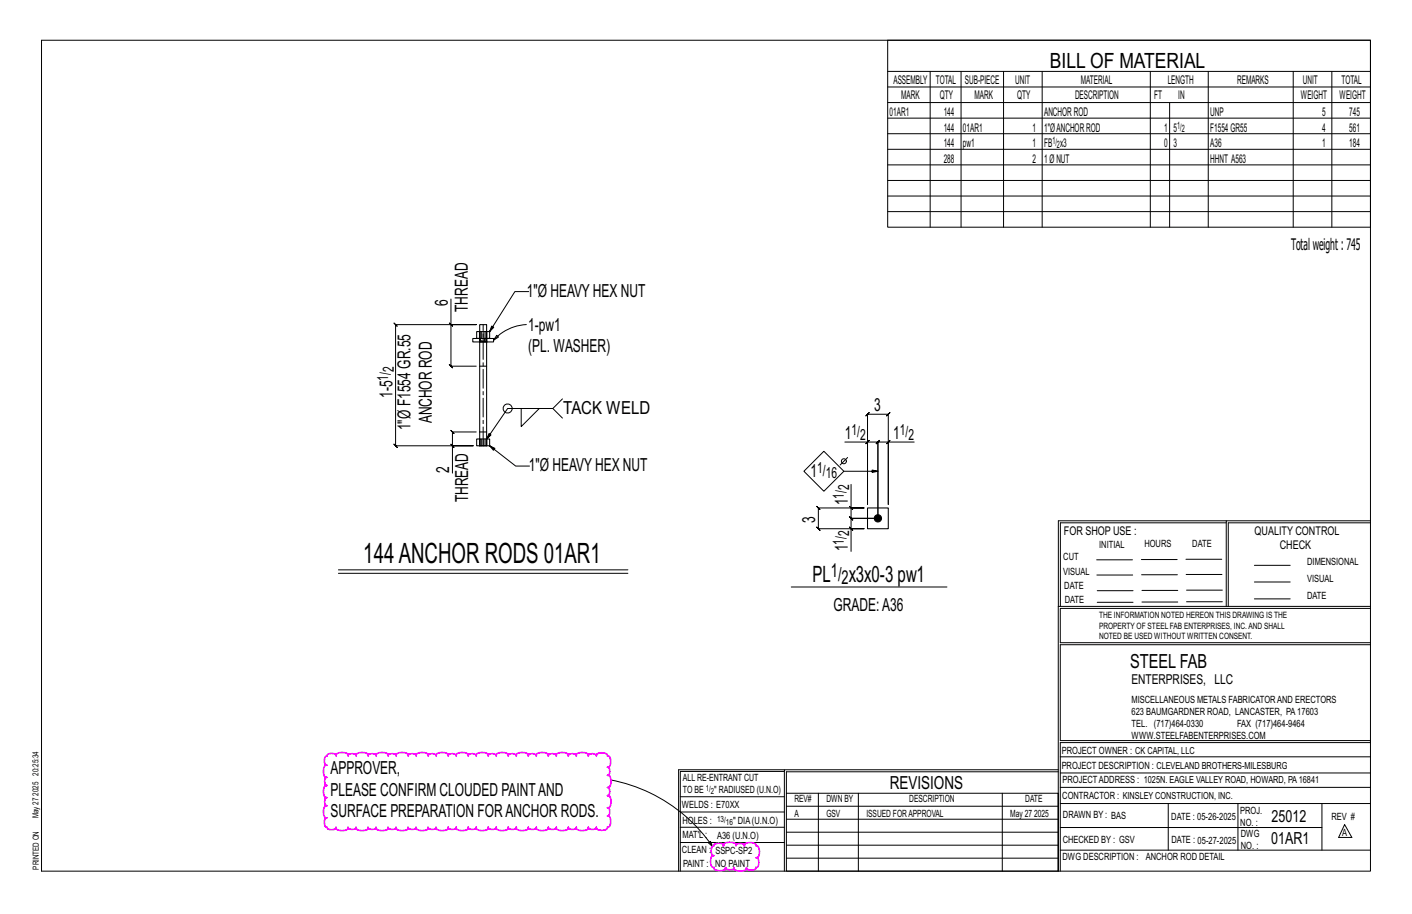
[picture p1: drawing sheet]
<svg xmlns="http://www.w3.org/2000/svg" width="432mm" height="279mm" viewBox="0 0 432 279" stroke-linecap="round" stroke-linejoin="round" font-family="sans-serif">
<g fill="none" stroke="#000" stroke-width=".31">
<path d="M12.7 12.3h406.4v254h-406.4zM271.5 12.3h147.6v57.2h-147.6zM271.5 21.8h147.6M271.5 26.6h147.6M271.5 31.4h147.6M271.5 36.1h147.6M284.5 21.8v47.7M293.9 21.8v47.7M306.9 21.8v47.7M318.7 21.8v47.7M351.8 21.8v47.7M357.7 31.4v38.1"/>
<path d="M369.5 21.8v47.7M395.5 21.8v47.7M407.3 21.8v47.7M271.5 40.9h147.6M271.5 45.6h147.6M271.5 50.4h147.6M271.5 55.2h147.6M271.5 59.9h147.6M271.5 64.7h147.6M137.4 98.7l1 1zM137.9 91.4v7.8h7.7h-24.6l-.5-.5 1 1-.5-.5v37.1l-.5-.5 1 1-.5-.5h23.7h-6.3v8.3M137.9 99.2v12.7l-.5-.5 1 1-.5-.5h7.7"/>
<path d="M161 99.2a14.5 14.5 0 0 0-10.1 4.8M161.7 89.1h-4.2l-7.8 12.3 .7-1.7 .6 .4-1.3 1.3M151.9 102.5l.5 .5-1.5 1zM137.9 135.8l1 1zM145.6 132h-7.2l-.5-.5 1 1-.5-.5v4.3M149.7 136.3l1.2 1.3 .5-.5-1.7-.8 8 6.2h4.2M159.4 124.9v5.5l5.5-5.5M169.1 124.9l2.9 2.9M172 121.9l-2.9 3h-13.9l-6.3 9.3 .6-1.7 .7 .5-1.3 1.2M258.4 135.1h6.9v19.1v-27.6l-.5 .5 1-1-.5 .5h6.3l-.5 .5 1-1-.5 .5v27.6v-19.1h8M259.2 139.9l-2.3 2.2M264.8 135.6l1-1z"/>
<path d="M265.3 135.1h3.2l-.5 .5 1-1-.5 .5v23.4M271.1 135.6l1-1zM271.6 135.1h-3.1l.5-.5-1 1 .5-.5v23.4M245.8 144.1l6.1-6.2 6.2 6.2-6.2 6.1zM258.1 144.1h10.4l-1.8 .3v-.7l1.8 .4M259.8 154.8l1 1zM260.3 148.1v7.2h3.9h-13.9l-.5-.5 1 1-.5-.5v6.3l-.5-.5 1 1-.5-.5h13.9h-3.9v7M260.3 155.3v3.2l-.5-.5 1 1-.5-.5h8.2M268.5 158.5h-8.2l-.5-.5 1 1-.5-.5v3.1M375 159.8h-50.7v25.6M375 159.2h-51.3l-.1 107.1M419.1 159.2h-44.1v26.2"/>
<path d="M419.1 159.8h-43.5v25.6M103.5 174.2h88.5M103.5 175.3h88.5M242 179.4h47.6M259.8 161.1l1 1zM335.4 171.1h10.9M335.4 175.8h11M349 171h11M349.1 175.7h11M362.7 171h10.9M362.7 175.6h11M383.6 172.8h11"/>
<path d="M383.6 177.9h11M323.7 185.4h95.4M335.5 184.1h11M335.5 180.6h11M349.2 184h11M349.2 180.5h11M362.9 180.4h10.9M362.9 184h10.9M383.6 183.1h11M419.1 186h-94.9v10.5h94.9M419.1 197.1h-94.9v29.3h94.9v.6h-94.9v39.3M186.7 238.4a48.8 48.8 0 0 1 31.3 20.5"/>
<path d="M239.9 235.8h-31.9v30.5M239.9 235.3h-32.4v31M323.6 235.3h-83.7v31M323.6 235.9h-83.1v6.6M324.2 236.3h94.9M324.2 231.4h94.9M208 252.9h31.9M208 257.5h31.9M208 243.6h31.9M208 248.2h31.9M216.6 257.6l.7-.4 .7 1.7zM240.5 242.5h83.1v23.8h-83.1z"/>
<path d="M240.5 258.4h83.1M240.5 254.4h83.1M240.5 250.4h83.1M240.5 246.5h83.1M250.3 242.5v23.8M262.5 242.5v23.8M306.5 242.5v23.8M324.2 253h80.1M324.2 245.6h94.9M324.2 259.9h94.9M324.2 240.7h94.9M357.3 245.6v14.3"/>
<path d="M378.6 245.6v14.3M404.3 245.6v14.3M411.2 252.1l2.2 3.9h-4zM240.5 262.3h83.1"/>
<circle cx="155.2" cy="124.9" r="1.38"/>
<circle cx="258.1" cy="141" r=".76"/>
</g>
<path d="M99.5 231.3l.5-.2 .2-.5a2.31 2.31 0 0 1 2.6 .3v.2v-.3a2.71 2.71 0 0 1 3.7 0v.3l-.1-.2a1.81 1.81 0 0 1 2.5 0v.2v-.3a2.71 2.71 0 0 1 3.7 0v.3v-.2a1.81 1.81 0 0 1 2.5 0l-.1 .2v-.3a2.71 2.71 0 0 1 3.7 0v.3v-.2a1.81 1.81 0 0 1 2.5 0l-.1 .2v-.3a2.71 2.71 0 0 1 3.8 0l-.1 .3v-.2a1.81 1.81 0 0 1 2.5 0v.2l-.1-.3a2.71 2.71 0 0 1 3.8 0l-.1 .3v-.2a1.81 1.81 0 0 1 2.5 0v.2v-.3a2.71 2.71 0 0 1 3.7 0v.3l-.1-.2a1.81 1.81 0 0 1 2.5 0v.2v-.3a2.71 2.71 0 0 1 3.7 0v.3v-.2a1.81 1.81 0 0 1 2.5 0l-.1 .2v-.3a2.71 2.71 0 0 1 3.7 0v.3v-.2a1.81 1.81 0 0 1 2.5 0v.2l-.1-.3a2.71 2.71 0 0 1 3.8 0l-.1 .3v-.2a1.81 1.81 0 0 1 2.5 0v.2l-.1-.3a2.71 2.71 0 0 1 3.8 0l-.1 .3v-.2a1.81 1.81 0 0 1 2.5 0v.2v-.3a2.71 2.71 0 0 1 3.7 0v.3l-.1-.2a1.81 1.81 0 0 1 2.5 0v.2v-.3a2.71 2.71 0 0 1 3.7 0v.3v-.2a1.81 1.81 0 0 1 2.5 0l-.1 .2v-.3a2.71 2.71 0 0 1 3.7 0v.3v-.2a1.81 1.81 0 0 1 2.5 0v.2l-.1-.3a2.49 2.49 0 0 1 3.5 0l-.1 .3h.4a2.52 2.52 0 0 1 0 3.5l-.4-.1h.3a1.83 1.83 0 0 1 0 2.5h-.3h.4a2.75 2.75 0 0 1 0 3.8l-.4-.1h.3a1.83 1.83 0 0 1 0 2.5h-.3h.4a2.75 2.75 0 0 1 0 3.8l-.4-.1h.3a1.83 1.83 0 0 1 0 2.5h-.3h.4a2.52 2.52 0 0 1 0 3.4h-.4l.1 .3a2.49 2.49 0 0 1-3.5 0l.1-.3v.3a1.81 1.81 0 0 1-2.5 0v-.3v.4a2.71 2.71 0 0 1-3.7 0v-.4l.1 .3a1.81 1.81 0 0 1-2.5 0v-.3v.4a2.71 2.71 0 0 1-3.7 0v-.4v.3a1.81 1.81 0 0 1-2.5 0l.1-.3v.4a2.71 2.71 0 0 1-3.7 0v-.4v.3a1.81 1.81 0 0 1-2.5 0v-.3l.1 .4a2.71 2.71 0 0 1-3.8 0l.1-.4v.3a1.81 1.81 0 0 1-2.5 0v-.3l.1 .4a2.71 2.71 0 0 1-3.8 0l.1-.4v.3a1.81 1.81 0 0 1-2.5 0v-.3v.4a2.71 2.71 0 0 1-3.7 0v-.4l.1 .3a1.81 1.81 0 0 1-2.5 0v-.3v.4a2.71 2.71 0 0 1-3.7 0v-.4v.3a1.81 1.81 0 0 1-2.5 0l.1-.3v.4a2.71 2.71 0 0 1-3.7 0v-.4v.3a1.81 1.81 0 0 1-2.5 0v-.3l.1 .4a2.71 2.71 0 0 1-3.8 0l.1-.4v.3a1.81 1.81 0 0 1-2.5 0v-.3l.1 .4a2.71 2.71 0 0 1-3.8 0v-.4l.1 .3a1.81 1.81 0 0 1-2.5 0v-.3v.4a2.71 2.71 0 0 1-3.7 0v-.4l.1 .3a1.81 1.81 0 0 1-2.5 0v-.3v.4a2.71 2.71 0 0 1-3.7 0v-.4v.3a1.81 1.81 0 0 1-2.5 0l.1-.3v.4a2.71 2.71 0 0 1-3.7 0v-.4v.3a2.04 2.04 0 0 1-2.8 0v-.3h-.2a2.06 2.06 0 0 1 0-2.8h.2l-.3 .1a2.75 2.75 0 0 1 0-3.8h.3h-.2a1.83 1.83 0 0 1 0-2.5h.2l-.3 .1a2.75 2.75 0 0 1 0-3.8h.3h-.2a1.83 1.83 0 0 1 0-2.5h.2l-.3 .1a2.75 2.75 0 0 1 0-3.8h.3h-.2a2.04 2.04 0 0 1-.3-2.6zM217.8 258.8l.6-.2-.1-.3a2.13 2.13 0 0 1 3 0l-.1 .3v-.4a2.84 2.84 0 0 1 3.9 0v.4v-.2a1.89 1.89 0 0 1 2.6 0v.2l-.1-.3a2.6 2.6 0 0 1 3.6 0v.3h.3a2.64 2.64 0 0 1 0 3.6h-.3h.3a2.16 2.16 0 0 1 0 2.9h-.3v.3a2.13 2.13 0 0 1-2.9 0v-.3v.4a2.84 2.84 0 0 1-3.9 0v-.4l.1 .3a1.89 1.89 0 0 1-2.6 0v-.3v.4a2.6 2.6 0 0 1-3.6 0l.1-.4-.4 .1a2.64 2.64 0 0 1 0-3.7h.4l-.3 .1a2.14 2.14 0 0 1-.3-2.8z" fill="none" stroke="#f0f" stroke-width=".5"/>
<g fill="none" stroke="#000" stroke-width=".32">
<path d="M144.6 103.5h6.3v1h-6.3zM146.6 103.5h.1M146.6 104.5h.1M146.7 101.4v-2.2h2.1v2.2h.9v2h-1M146.7 103.4v.1M146.7 104.5v29.7M146.7 111.9h2.1M146.8 101.4h1.9v2h-1.9zM146.8 101.4h-1v2h1M148.8 104.5l-.1 29.7h1v2.1h-3M148.8 103.4v.1M148.9 103.5h.1"/>
<path d="M148.9 104.5h.1M146.7 132h2.1M146.8 134.2h1.9v2.1h-1.9zM146.8 134.2h-1v2.1h1M265.3 155.3h6.3v6.3h-6.3z"/>
</g>
<g fill="none" stroke="#000" stroke-width=".31" stroke-dasharray="2 1.4">
<path d="M146.6 101.4v2M146.6 103.5h.1M146.6 103.5v1M146.7 104.5h.1M146.7 103.5v1M146.7 103.4v-2M146.7 104.5h-.1M146.8 103.4v-2M147 104.5h-.3v-1h.3M147.2 103.4v-2M147.3 103.5h.5v1h-.5zM147.3 104.5h-.3v-1h.3"/>
<path d="M147.8 103.4v-2M147.8 104.5h.4v-1h.3M147.8 103.5h.4M148.2 104.5h.3v-1h.3M148.3 101.4v2M148.5 104.5h.3l.1-1M148.7 101.4v2M148.8 104.5h.1M148.8 104.5v-1M148.8 101.4v2M148.9 104.5v-1M148.9 104.5h-.1"/>
<path d="M148.9 103.4v-2M146.6 134.2v2.1M146.7 136.3v-2.1M146.8 136.3v-2.1M147.2 136.3v-2.1M147.8 136.3v-2.1M148.3 134.2v2.1M148.7 134.2v2.1M148.8 134.2v2.1M148.9 136.3v-2.1"/>
</g>
<path d="M147.8 136.3v-37.1" fill="none" stroke="#000" stroke-width=".31" stroke-dasharray="5.8 1 1 1"/>
<circle cx="268.5" cy="158.5" r="1.12" fill="#000" stroke="#000" stroke-width=".31"/>
<text font-size="8.6" x="111.1" y="172.2">144ANCHOR RODS 01AR1</text>
<g font-size="6.9">
<text x="248.5" y="178">PL</text>
<text x="259.5" y="178">x3x0-3 pw1</text>
</g>
<text font-size="6.4" x="321.1" y="20.7">BILL OF MATERIAL</text>
<g font-size="5.9">
<text x="254.1" y="176.4">1/</text>
<text x="257.4" y="178.5">2</text>
<text x="345.6" y="204.1">STEEL FAB</text>
</g>
<g font-size="5.5">
<text x="136.9" y="93.5" transform="rotate(-90 136.9 93.5)">6</text>
<text x="143.1" y="95.4" transform="rotate(-90 143.1 95.4)">THREAD</text>
<text x="161.1" y="90.9">1&quot;Ø HEAVYHEX NUT</text>
<text x="161.5" y="101.1">1-pw1</text>
<text x="161.5" y="107.7">(PL. WASHER)</text>
<text x="120" y="121.7" transform="rotate(-90 120 121.7)">1-5</text>
<text x="267.4" y="125.6">3</text>
<text x="125.5" y="131.5" transform="rotate(-90 125.5 131.5)">1&quot;Ø F1554 GR.55</text>
<text x="132" y="129.4" transform="rotate(-90 132 129.4)">ANCHOR ROD</text>
<text x="172.3" y="126.6">TACK WELD</text>
<text x="258.4" y="134.1">1</text>
<text x="273.2" y="134.1">1</text>
<text x="137.4" y="144.6" transform="rotate(-90 137.4 144.6)">2</text>
<text x="161.7" y="144.1">1&quot;Ø HEAVYHEX NUT</text>
<text x="247.9" y="145.8">1</text>
<text x="143.1" y="153.5" transform="rotate(-90 143.1 153.5)">THREAD</text>
<text x="259.3" y="154.5" transform="rotate(-90 259.3 154.5)">1</text>
<text x="249.3" y="159.8" transform="rotate(-90 249.3 159.8)">3</text>
<text x="259.3" y="168.6" transform="rotate(-90 259.3 168.6)">1</text>
<text x="254.9" y="186.7">GRADE:A36</text>
<text x="101.1" y="236.7">APPROVER,</text>
<text x="101.1" y="243.2">PLEASE CONFIRM CLOUDED PAINTAND</text>
<text x="272.2" y="241.1">REVISIONS</text>
<text x="101.1" y="249.8">SURFACE PREPARATION FORANCHOR RODS.</text>
</g>
<g font-size="5.1">
<text x="388.9" y="251.3">25012</text>
<text x="388.7" y="258.1">01AR1</text>
</g>
<text font-size="4.9" x="394.8" y="76.4">Totalweight : 745</text>
<g font-size="4.7">
<text x="120.4" y="113.7" transform="rotate(-90 120.4 113.7)">2</text>
<text x="118.7" y="116.3" transform="rotate(-90 118.7 116.3)">1/</text>
<text x="260.4" y="132.9">1/</text>
<text x="263" y="134.6">2</text>
<text x="275.2" y="132.9">1/</text>
<text x="277.8" y="134.6">2</text>
<text x="249.9" y="144.6">1/</text>
<text x="252.5" y="146.2">16</text>
<text x="259.7" y="149.8" transform="rotate(-90 259.7 149.8)">2</text>
<text x="258" y="152.4" transform="rotate(-90 258 152.4)">1/</text>
<text x="258" y="166.5" transform="rotate(-90 258 166.5)">1/</text>
<text x="259.7" y="163.9" transform="rotate(-90 259.7 163.9)">2</text>
</g>
<text font-size="4.2" x="346" y="209.1">ENTERPRISES, LLC</text>
<g font-size="3.7">
<text x="273.2" y="25.6">ASSEMBLY</text>
<text x="286.2" y="25.6">TOTAL</text>
<text x="295.1" y="25.6">SUB-PIECE</text>
<text x="310.4" y="25.6">UNIT</text>
<text x="330.5" y="25.6">MATERIAL</text>
<text x="357.1" y="25.6">LENGTH</text>
<text x="378.3" y="25.6">REMARKS</text>
<text x="398.4" y="25.6">UNIT</text>
<text x="410.2" y="25.6">TOTAL</text>
<text x="272.1" y="35.5">01AR1</text>
<text x="275.6" y="30.4">MARK</text>
<text x="287.4" y="30.4">QTY</text>
<text x="288.6" y="35.5">144</text>
<text x="298" y="30.4">MARK</text>
<text x="311" y="30.4">QTY</text>
<text x="319.3" y="35.5">ANCHORROD</text>
<text x="328.7" y="30.4">DESCRIPTION</text>
<text x="353" y="30.4">FT</text>
<text x="360.3" y="30.4">IN</text>
<text x="370.1" y="35.5">UNP</text>
<text x="397.8" y="30.4">WEIGHT</text>
<text x="404.3" y="35.5">5</text>
<text x="409.6" y="30.4">WEIGHT</text>
<text x="412.6" y="35.5">745</text>
<text x="288.6" y="40.2">144</text>
<text x="294.5" y="40.2">01AR1</text>
<text x="315.8" y="40.2">1</text>
<text x="319.3" y="40.2">1&quot;ØANCHORROD</text>
<text x="356" y="40.2">1</text>
<text x="358.9" y="40.2">5</text>
<text x="370.1" y="40.2">F1554GR55</text>
<text x="404.3" y="40.2">4</text>
<text x="412.6" y="40.2">561</text>
<text x="288.6" y="45">144</text>
<text x="294.5" y="45">pw1</text>
<text x="315.8" y="45">1</text>
<text x="319.3" y="45">FB x3</text>
<text x="356" y="45">0</text>
<text x="358.9" y="45">3</text>
<text x="370.1" y="45">A36</text>
<text x="404.3" y="45">1</text>
<text x="412.6" y="45">184</text>
<text x="288.6" y="49.7">288</text>
<text x="315.8" y="49.7">2</text>
<text x="319.3" y="49.7">1ØNUT</text>
<text x="370.1" y="49.7">HHNT A563</text>
<text x="325.3" y="163.4">FOR SHOP USE :</text>
<text x="383.7" y="163.4">QUALITY CONTROL</text>
<text x="391.4" y="167.8">CHECK</text>
</g>
<g font-size="3.1">
<text x="360" y="39.4">1/</text>
<text x="361.4" y="40.5">2</text>
<text x="321.8" y="44.1">1/</text>
<text x="323.2" y="45.3">2</text>
<text x="336.2" y="167.4">INITIAL</text>
<text x="350" y="167.1">HOURS</text>
<text x="364.6" y="167.2">DATE</text>
<text x="325.2" y="171.3">CUT</text>
<text x="399.8" y="172.8">DIMENSIONAL</text>
<text x="325.1" y="175.8">VISUAL</text>
<text x="399.8" y="177.9">VISUAL</text>
<text x="325.5" y="180">DATE</text>
<text x="325.7" y="184.4">DATE</text>
<text x="399.8" y="183.1">DATE</text>
<text x="346" y="215">MISCELLANEOUS METALS FABRICATORAND ERECTORS</text>
<text x="346" y="218.6">623 BAUMGARDNER ROAD, LANCASTER, PA17603</text>
<text x="346" y="225.8">WWW.STEELFABENTERPRISES.COM</text>
<text x="346" y="222.2">TEL. (717)464-0330</text>
<text x="378.3" y="222.2">FAX (717)464-9464</text>
<text x="324.7" y="230.5">PROJECT OWNER : CK CAPITAL, LLC</text>
<text x="208.8" y="238.8">ALL RE-ENTRANT CUT</text>
<text x="324.7" y="235.1">PROJECT DESCRIPTION : CLEVELAND BROTHERS-MILESBURG</text>
<text x="324.9" y="239.5">PROJECTADDRESS : 1025N. EAGLE VALLEY ROAD, HOWARD, PA16841</text>
<text x="208.8" y="242.5">TO BE</text>
<text x="218.4" y="242.5">&quot; RADIUSED (U.N.O)</text>
<text x="242.9" y="245.3">REV#</text>
<text x="252.7" y="245.3">DWN BY</text>
<text x="278.1" y="245.3">DESCRIPTION</text>
<text x="313.5" y="245.3">DATE</text>
<text x="324.9" y="244.2">CONTRACTOR : KINSLEY CONSTRUCTION, INC.</text>
<text x="208.5" y="247">WELDS : E70XX</text>
<text x="208.7" y="251.7">HOLES :</text>
<text x="224.2" y="251.8">&quot; DIA(U.N.O)</text>
<text x="242.9" y="249.9">A</text>
<text x="252.7" y="249.9">GSV</text>
<text x="264.9" y="249.9">ISSUED FORAPPROVAL</text>
<text x="309" y="249.9">May 27</text>
<text x="316.2" y="249.9">2025</text>
<text x="325.1" y="250">DRAWN BY : BAS</text>
<text x="358.2" y="250.5">DATE : 05-26-2025</text>
<text x="379.3" y="248.9">PROJ.</text>
<text x="407.2" y="250.5">REV #</text>
<text x="208.7" y="256.3">MAT'L :</text>
<text x="219.3" y="256.4">A36 (U.N.O)</text>
<text x="325" y="257.6">CHECKED BY : GSV</text>
<text x="358.3" y="257.7">DATE : 05-27-2025</text>
<text x="379.3" y="252.5">NO. :</text>
<text x="379.5" y="255.9">DWG</text>
<text x="410.5" y="255.5">A</text>
<text x="208.6" y="260.7">CLEAN : SSPC-SP2</text>
<text x="324.9" y="262.9">DWG DESCRIPTION :</text>
<text x="350.4" y="263">ANCHOR ROD DETAIL</text>
<text x="379.5" y="259.5">NO. :</text>
<text x="208.9" y="265">PAINT : NO PAINT</text>
</g>
<g font-size="2.7">
<text x="336.1" y="189">THE INFORMATION NOTED HEREON THIS DRAWING IS THE</text>
<text x="336.1" y="195.4">NOTED BE USED WITHOUT WRITTEN CONSENT.</text>
<text x="336.1" y="192.2">PROPERTY OF STEEL FAB ENTERPRISES, INC.AND SHALL</text>
</g>
<g font-size="2.6">
<text x="215.9" y="241.8">1/</text>
<text x="217.4" y="242.7">2</text>
<text x="219.3" y="251.1">13/</text>
<text x="222" y="252.1">16</text>
</g>
<g font-size="2.5">
<text x="11.7" y="237.1" transform="rotate(-90 11.7 237.1)">20:25:34</text>
<text x="11.8" y="243.3" transform="rotate(-90 11.8 243.3)">2025</text>
<text x="11.8" y="250.1" transform="rotate(-90 11.8 250.1)">May 27</text>
<text x="11.9" y="265.8" transform="rotate(-90 11.9 265.8)">PRINTED ON</text>
</g>
</svg>
